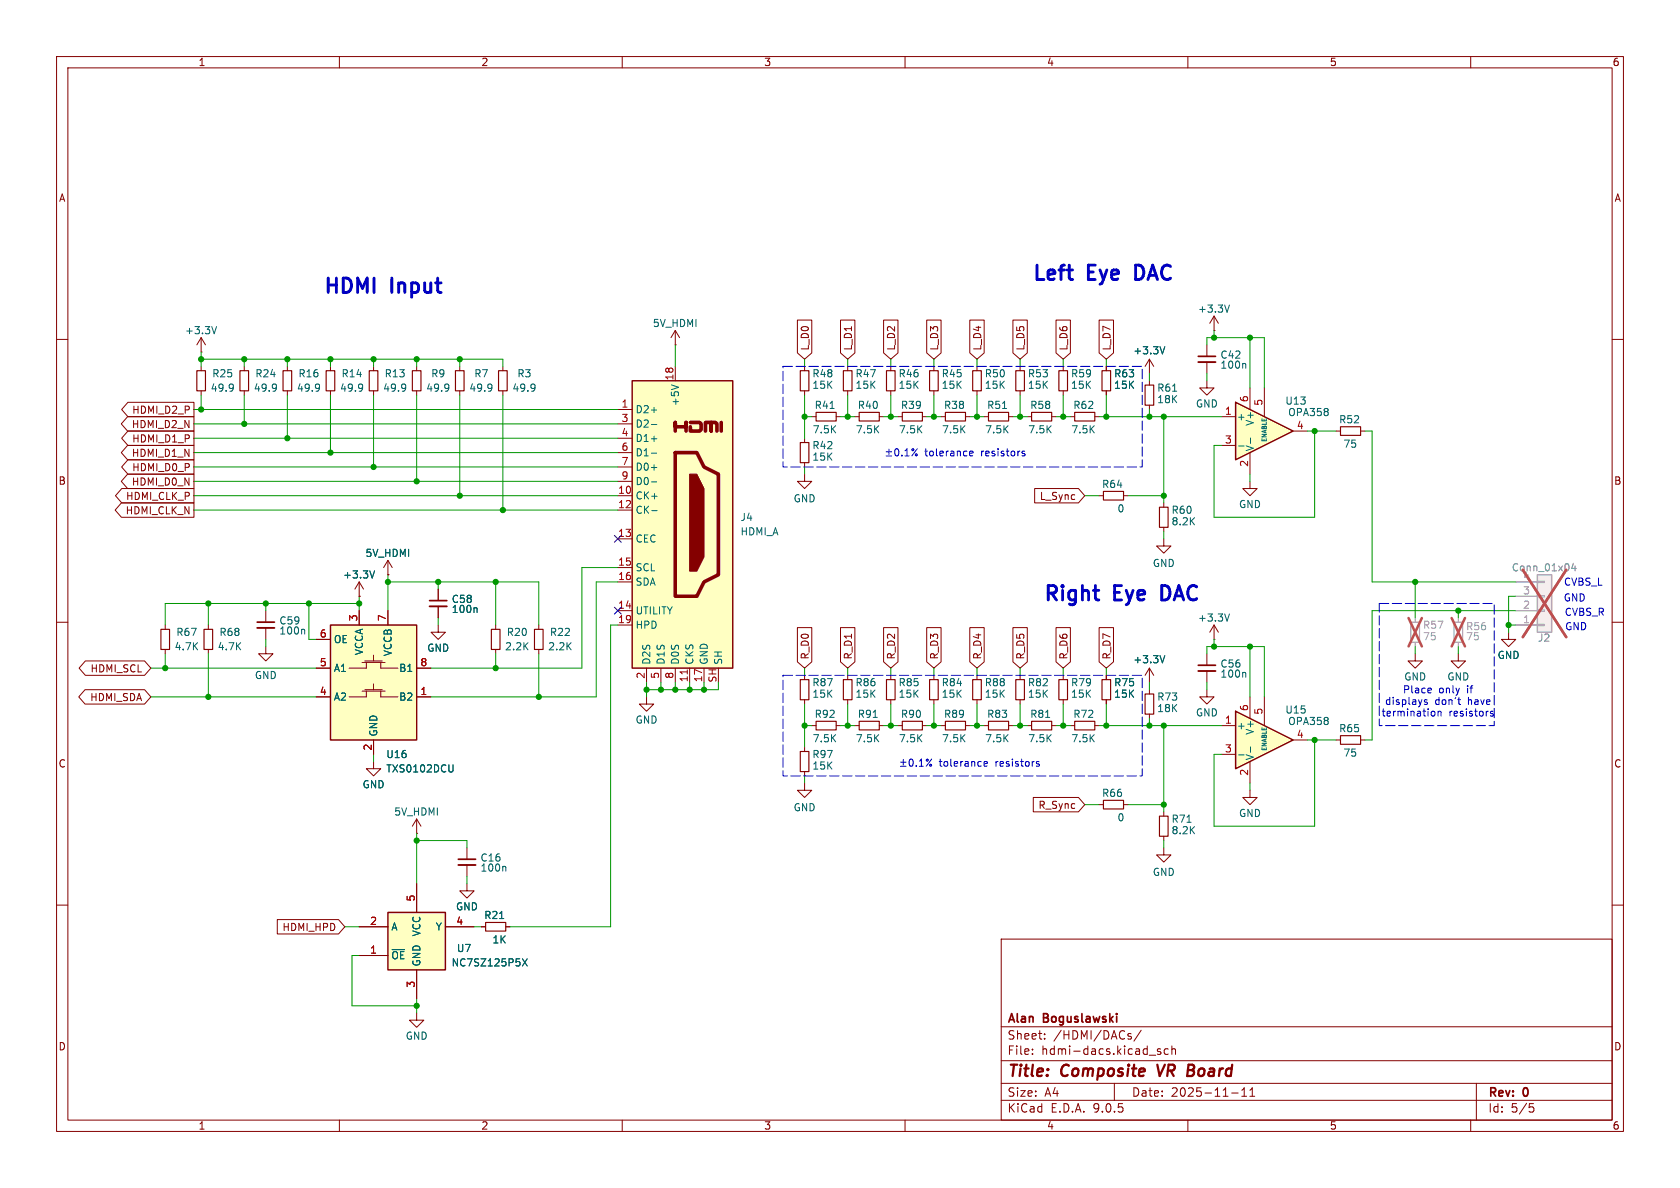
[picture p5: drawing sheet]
<svg xmlns="http://www.w3.org/2000/svg" width="297mm" height="210mm" viewBox="0 0 297 210" stroke-linecap="round" stroke-linejoin="round" font-family="sans-serif">
<g fill="none" stroke="#840000" stroke-width=".18">
<path d="M10 10h277v190h-277zM12 12h273v186h-273zM60 10v2M110 10v2M160 10v2M210 10v2M260 10v2M10 60h2M180.3 64.8v.7M180.3 69.1v.8M285 60h2M194.3 87.6h.8"/>
<path d="M198.6 87.6h.8M10 110h2M77.5 110.5v1.3h1.2l-1.2 1.2-1.3-1.2h1.3M285 110h2M166.4 128.3h.7M170.7 128.3h.7M73.7 147.3h.1M73.7 144.8l-.8 1.3M73.7 144.8l.7 1.3M73.7 144.8v2.5M10 160h2M177 166h108v32h-108z"/>
<path d="M285 160h2M60 198v2M110 198v2M160 198v2M177 194.5h108M177 191.5h108M177 187.5h108M177 181.5h108M182.5 186.3v.1M182.5 185.5v.1M184.7 183.6v.1M184.7 182.8v.1"/>
<path d="M197 191.5v3M199.5 183.1l.5 .2v.1v.2l-.5 .1M199.5 182.8h.5M201.7 182.1l-1.2 2M203.2 186.5h1.1M205.2 185.5l-.4-.1-.2 .2 .1 .2 .5 .2v.3h-.6M206.5 185.5l-.4-.1-.3 .3v.4l.2 .2h.5M207.2 185.5l.2-.1 .3 .1 .1 .9M207.2 184.9v1.5M210 198v2M217.7 193.2h1.2M219.5 193.8h.9"/>
<path d="M219.5 192.7l.5-.4v1.5M221 193.8h.8M221 192.7l.4-.4v1.5M260 198v2M261 191.5v6.5M270.4 195.1h.7M270.5 195.7h.4l.3 .3-.2 .5-.5 .1"/>
</g>
<path d="M204.6 188.2l.4 2M210 189.2h.7M210.1 188.2h.7M210.7 189.2l.2 .1M210.8 190.1l-.9 .1M210.9 189.1l-.2 .1" fill="none" stroke="#840000" stroke-width=".4"/>
<path d="M179.6 65.5h1.5v3.6h-1.5zM195.1 86.9h3.5v1.5h-3.5zM167.1 127.5h3.6v1.5h-3.6z" fill="none" stroke="#840000" stroke-width=".2"/>
<path d="M58.4 110.5h15.3v20.3h-15.3z" fill="#ffffc2"/>
<path d="M58.4 110.5h15.3v20.3h-15.3z" fill="none" stroke="#840000" stroke-width=".25"/>
<g fill="none" stroke="#840000" stroke-width=".18">
<path d="M55.9 118.1h2.5M55.9 113h2.5M63.5 108v2.5M64 117.1h4.1M64.5 116.8h3.1M64.8 117.1v1h-3.1M66 115.8v1M67.3 117.1v1h3.1M68.6 108v2.5M73.7 118.1h2.5M214.6 113h.1M214.6 110.5l-.7 1.3"/>
<path d="M214.6 110.5l.8 1.3M214.6 110.5v2.5M55.9 123.2h2.5M64 122.2h4.1M64.5 121.9h3.1M64.8 122.2v1h-3.1M66 134.6v1.3h1.3l-1.3 1.3-1.2-1.3h1.2M66 120.9v1M66 130.8v2.6M67.3 122.2v1h3.1M73.7 123.2h2.5M189.2 128.3h.8"/>
<path d="M193.5 128.3h.8"/>
</g>
<path d="M217.4 108.5l-.5 1.3M80.1 135.2v1l-.3 .3" fill="none" stroke="#006464" stroke-width=".18"/>
<path d="M190 127.5h3.5v1.5h-3.5z" fill="none" stroke="#840000" stroke-width=".2"/>
<path d="M68.6 161.3h10.1v10.2h-10.1z" fill="#ffffc2"/>
<path d="M68.6 161.3h10.1v10.2h-10.1z" fill="none" stroke="#840000" stroke-width=".25"/>
<g fill="none" stroke="#840000" stroke-width=".18">
<path d="M214.6 58.4h.1M214.6 55.9l-.7 1.3M214.6 55.9l.8 1.3M214.6 55.9v2.5M43.2 64.8v.7M43.2 69.1v.8M142.2 64.8v.7M142.2 69.1v.8M142.2 77.5v.7M149.9 64.8v.7M149.9 69.1v.8M157.5 64.8v.7"/>
<path d="M157.5 69.1v.8M165.1 64.8v.7M165.1 69.1v.8M166.4 73.7h.7M170.7 73.7h.7M188 64.8v.7M188 69.1v.8M195.6 64.8v.7M195.6 69.1v.8M203.2 63.5l-.8 1.3M203.2 63.5l.8 1.3M203.2 63.5v2.5"/>
<path d="M142.2 83.8v1.3h1.3l-1.3 1.3-1.2-1.3h1.2M142.2 81.8v.8M205.7 95.3v1.2h1.3l-1.3 1.3-1.2-1.3h1.2M205.7 88.9v.8M205.7 93.2v.8M77.5 104.1v2.1M77.5 107.2v2M87.6 110.5v.8M87.6 114.8v.8M142.2 119.4v.7M149.9 119.4v.7M157.5 119.4v.7"/>
<path d="M165.1 119.4v.7M180.3 119.4v.7M213.4 115.6v2M213.4 118.6v2.1M266.7 111.8v1.2h1.3l-1.3 1.3-1.3-1.3h1.3M142.2 138.4v1.3h1.3l-1.3 1.3-1.2-1.3h1.2M142.2 123.7v.8M142.2 132.1v.7M142.2 136.4v.8M143.5 128.3h.8M147.8 128.3h.8M149.9 123.7v.8"/>
<path d="M151.1 128.3h.8M155.4 128.3h.8M157.5 123.7v.8M158.7 128.3h.8M163.1 128.3h.7M165.1 123.7v.8M174 128.3h.8M178.3 128.3h.8M180.3 123.7v.8M181.6 128.3h.8M185.9 128.3h.8M213.4 121.9v1.3h1.2l-1.2 1.3-1.3-1.3h1.3"/>
<path d="M221 139.7v1.3h1.2l-1.2 1.2-1.3-1.2h1.3M73.7 156.2v5.1M82.5 156.2v1.3h1.3l-1.3 1.3-1.2-1.3h1.2M82.5 149.9v2M82.5 152.9v2M194.3 142.2h.8M198.6 142.2h.8M205.7 143.5v.8M205.7 147.8v.8M63.5 163.8h5.1M63.5 168.9h5.1M73.7 179.1v1.2h1.2l-1.2 1.3-1.3-1.3h1.3"/>
<path d="M73.7 171.5v5M78.7 163.8h5.1M85.1 163.8h.8M89.4 163.8h.8"/>
</g>
<g fill="none" stroke="#006464" stroke-width=".18">
<path d="M217.4 53.9l-.5 1.3M48.7 67.9l.1 .1a1.07 1.07 0 0 1-.1 1M48.9 68.4l-.2 .2M205.9 61.3l-.4 1.3M84.2 107.4l.1 .2v.7M220.1 118.9l.1 .1v.7M154.4 126.8h.7M184.8 126.8h.8M89.2 153.1l.2 .2v.7M209.8 145.4h.8M88.3 162.4h.8M92.4 169.5l.8 1.3"/>
<path d="M93.2 169.5l-.8 1.3"/>
</g>
<path d="M75.9 106.2h3.1M211.8 117.6h3.1M81 151.9h3.1" fill="none" stroke="#840000" stroke-width=".3"/>
<path d="M75.9 107.2h3.1M211.8 118.6h3.1M81 152.9h3.1" fill="none" stroke="#840000" stroke-width=".33"/>
<g fill="none" stroke="#840000" stroke-width=".2">
<path d="M42.4 65.5h1.5v3.6h-1.5zM141.5 78.2h1.5v3.6h-1.5zM141.5 65.5h1.5v3.6h-1.5zM149.1 65.5h1.5v3.6h-1.5zM156.7 65.5h1.5v3.6h-1.5zM164.3 65.5h1.6v3.6h-1.6zM167.1 72.9h3.6v1.5h-3.6zM187.2 65.5h1.5v3.6h-1.5zM194.8 65.5h1.5v3.6h-1.5zM205 89.7h1.5v3.5h-1.5zM86.9 111.3h1.5v3.5h-1.5zM141.5 132.8h1.5v3.6h-1.5z"/>
<path d="M141.5 120.1h1.5v3.6h-1.5zM144.3 127.5h3.5v1.5h-3.5zM149.1 120.1h1.5v3.6h-1.5zM151.9 127.5h3.5v1.5h-3.5zM156.7 120.1h1.5v3.6h-1.5zM159.5 127.5h3.6v1.5h-3.6zM164.3 120.1h1.6v3.6h-1.6zM174.8 127.5h3.5v1.5h-3.5zM179.6 120.1h1.5v3.6h-1.5zM182.4 127.5h3.5v1.5h-3.5zM195.1 141.5h3.5v1.5h-3.5zM205 144.3h1.5v3.5h-1.5z"/>
<path d="M85.9 163.1h3.5v1.5h-3.5z"/>
</g>
<path d="M249.4 110h1.6v3.5h-1.6zM257 110h1.6v3.5h-1.6z" fill="none" stroke="#a1a1a1" stroke-width=".2"/>
<path d="M250.2 109.2v.8M250.2 113.5v.8M257.8 109.2v.8M257.8 113.5v.8" fill="none" stroke="#a1a1a1" stroke-width=".18"/>
<path d="M249 109.3l2.4 5M251.4 109.3l-2.4 5M256.6 109.3l2.4 5M259 109.3l-2.4 5" fill="none" stroke="#e65255" stroke-width=".46"/>
<path d="M218.4 71.1l10.2 5.1-10.2 5.1z" fill="#ffffc2"/>
<path d="M218.4 71.1l10.2 5.1-10.2 5.1z" fill="none" stroke="#840000" stroke-width=".25"/>
<g fill="none" stroke="#840000" stroke-width=".18">
<path d="M50.8 64.8v.7M50.8 69.1v.8M213.4 67.3v1.3h1.2l-1.2 1.3-1.3-1.3h1.3M215.9 73.7h2.5M215.9 78.7h2.5M221 68.6v3.8M223.5 68.6v5.1M228.6 76.2h2.5M236.2 76.2h.8M240.5 76.2h.8M221 85.1v1.3h1.2l-1.2 1.2-1.3-1.2h1.3M221 80v3.8"/>
<path d="M257.8 115.6v1.2h1.3l-1.3 1.3-1.3-1.3h1.3"/>
</g>
<path d="M56.4 67.9v.1a1.07 1.07 0 0 1-.1 1M56.5 68.4l-.1 .2M219 78.8h.9M221.1 77.4v1" fill="none" stroke="#006464" stroke-width=".18"/>
<path d="M50 65.5h1.6v3.6h-1.6zM237 75.4h3.5v1.6h-3.5z" fill="none" stroke="#840000" stroke-width=".2"/>
<path d="M271.8 101.6h2.5v10.2h-2.5z" fill="#f0f0f0"/>
<path d="M271.8 101.6h2.5v10.2h-2.5z" fill="none" stroke="#a1a1a1" stroke-width=".25"/>
<path d="M268 110.5h3.8M268 108h3.8M268 105.4h3.8M268 102.9h3.8M271.8 110.4h1.2v.2h-1.2zM271.8 107.8h1.2v.3h-1.2zM271.8 105.3h1.2v.2h-1.2zM271.8 102.7h1.2v.3h-1.2z" fill="none" stroke="#a1a1a1" stroke-width=".18"/>
<path d="M278.2 99.6l-.3 .9h.7M278.5 100.1v.8" fill="none" stroke="#989898" stroke-width=".18"/>
<path d="M269.2 100.7l7.7 11.9M276.9 100.7l-7.7 11.9" fill="none" stroke="#e65255" stroke-width=".46"/>
<g fill="none" stroke="#840000" stroke-width=".18">
<path d="M172.7 64.8v.7M172.7 69.1v.8M213.4 61v2M213.4 64v2M188 119.4v.7M203.2 118.1v2.6M203.2 118.1l-.8 1.3M203.2 118.1l.8 1.3M250.2 115.6v1.2h1.3l-1.3 1.3-1.3-1.3h1.3M188 123.7v.8M203.2 121.9v.8M203.2 126.2v.8"/>
<path d="M236.2 130.8h.8M240.5 130.8h.8M205.7 149.9v1.2h1.3l-1.3 1.3-1.2-1.3h1.2"/>
</g>
<path d="M211.8 63h3.1" fill="none" stroke="#840000" stroke-width=".3"/>
<path d="M211.8 64h3.1" fill="none" stroke="#840000" stroke-width=".33"/>
<path d="M220.1 64.2l.1 .2v.7M205.9 115.9l-.4 1.3" fill="none" stroke="#006464" stroke-width=".18"/>
<path d="M172 65.5h1.5v3.6h-1.5zM187.2 120.1h1.5v3.6h-1.5zM202.4 122.7h1.6v3.5h-1.6zM237 130h3.5v1.6h-3.5z" fill="none" stroke="#840000" stroke-width=".2"/>
<path d="M218.4 125.7l10.2 5.1-10.2 5.1z" fill="#ffffc2"/>
<path d="M218.4 125.7l10.2 5.1-10.2 5.1z" fill="none" stroke="#840000" stroke-width=".25"/>
<g fill="none" stroke="#840000" stroke-width=".18">
<path d="M88.9 64.8v.7M88.9 69.1v.8M143.5 73.7h.8M147.8 73.7h.8M151.1 73.7h.8M155.4 73.7h.8M158.7 73.7h.8M163.1 73.7h.7M174 73.7h.8M178.3 73.7h.8M181.6 73.7h.8M185.9 73.7h.8"/>
<path d="M189.2 73.7h.8M193.5 73.7h.8M203.2 67.3v.8M203.2 71.6v.8M95.2 110.5v.8M95.2 114.8v.8M172.7 119.4v.7M195.6 119.4v.7M114.3 123.2v1.3h1.3l-1.3 1.2-1.3-1.2h1.3M172.7 123.7v.8M195.6 123.7v.8M215.9 128.3h2.5"/>
<path d="M215.9 133.4h2.5M221 123.2v3.8M221 134.6v3.8M223.5 123.2v5.1M228.6 130.8h2.5"/>
</g>
<path d="M94.5 67.9v.1a1.07 1.07 0 0 1-.1 1M94.6 68.4l-.1 .2M146.7 72.2h.8M177.2 72.2h.8M207.3 69.2h.7M219 133.4h.9M221.1 132v1" fill="none" stroke="#006464" stroke-width=".18"/>
<path d="M88.1 65.5h1.6v3.6h-1.6zM144.3 72.9h3.5v1.5h-3.5zM151.9 72.9h3.5v1.5h-3.5zM159.5 72.9h3.6v1.5h-3.6zM174.8 72.9h3.5v1.5h-3.5zM182.4 72.9h3.5v1.5h-3.5zM190 72.9h3.5v1.5h-3.5zM202.4 68.1h1.6v3.5h-1.6zM94.5 111.3h1.5v3.5h-1.5zM172 120.1h1.5v3.6h-1.5zM194.8 120.1h1.5v3.6h-1.5z" fill="none" stroke="#840000" stroke-width=".2"/>
<path d="M111.8 67.3h17.7v50.8h-17.7z" fill="#ffffc2"/>
<path d="M119.4 76.2v-1.5v.7h1.9v-.7v1.5M122 74.7h1.7l.3 .2v1l-.3 .3h-1.7v-.8M124.7 76.2v-1.5h1v1.5v-1.5h.8l.2 .2v1.3M127.5 74.7v1.5M119.4 80h3.8l1.3 2.6 2.5 1.2v17.8l-2.5 1.3-1.3 2.5h-3.8z" fill="none" stroke="#840000" stroke-width=".63"/>
<path d="M111.8 67.3h17.7v50.8h-17.7z" fill="none" stroke="#840000" stroke-width=".25"/>
<path d="M121.9 83.8h1.3l1.3 2.6v12l-1.3 2.6h-1.3z" fill="#840000" stroke="#840000" stroke-width=".18"/>
<g fill="none" stroke="#840000" stroke-width=".18">
<path d="M35.6 59.7v2.5M35.6 59.7l-.8 1.3M35.6 59.7l.7 1.3M119.4 58.4v2.6M119.4 58.4l-.8 1.3M119.4 58.4l.7 1.3M141 56.6h2.5v5.8l-1.3 1.1-1.2-1.1zM148.6 56.6h2.5v5.8l-1.2 1.1-1.3-1.1zM156.2 56.6h2.6v5.8l-1.3 1.1-1.3-1.1zM163.8 56.6h2.6v5.8l-1.3 1.1-1.3-1.1zM171.4 56.6h2.6v5.8l-1.3 1.1-1.3-1.1zM179.1 56.6h2.5v5.8l-1.3 1.1-1.2-1.1z"/>
<path d="M186.7 56.6h2.5v5.8l-1.2 1.1-1.3-1.1zM194.3 56.6h2.6v5.8l-1.3 1.1-1.3-1.1zM22.6 73.7h11.7v2.5h-11.7l-1.2-1.3zM22.6 78.7h11.7v2.6h-11.7l-1.2-1.3zM22.6 76.2h11.7v2.5h-11.7l-1.1-1.2zM22.6 71.1h11.7v2.6h-11.7l-1.1-1.3zM35.6 62.2h.1M35.6 64.8v.7M35.6 69.1v.8M58.4 64.8v.7M58.4 69.1v.8M66 64.8v.7"/>
<path d="M66 69.1v.8M73.7 64.8v.7M73.7 69.1v.8M81.3 64.8v.7M81.3 69.1v.8M109.2 72.4h2.6M109.2 74.9h2.6M109.2 77.5h2.6M119.4 61h.1M119.4 64.8v2.5M195.6 64.8v.7M195.6 69.1v.8"/>
<path d="M21.5 88.9h12.8v2.5h-12.8l-1.1-1.2zM21.5 86.4h12.8v2.5h-12.8l-1.1-1.3zM22.6 83.8h11.7v2.6h-11.7l-1.2-1.3zM22.6 81.3h11.7v2.5h-11.7l-1.1-1.2zM68.6 99.1l-.8 1.2M68.6 99.1l.7 1.2M68.6 99.1v2.5M109.2 80h2.6M109.2 82.6h2.6M109.2 85.1h2.6M109.2 87.6h2.6M109.2 90.2h2.6"/>
<path d="M109.2 95.3h2.6M182.9 86.4h7.8l1.1 1.2-1.1 1.3h-7.8zM15.1 116.8h10.5l1.1 1.3-1.1 1.3h-10.5l-1.1-1.3zM29.2 110.5v.8M29.2 114.8v.8M36.8 110.5v.8M36.8 114.8v.8M47 114.3v1.3h1.3l-1.3 1.2-1.3-1.2h1.3M47 108v2M47 111v2M55.9 113h2.5M55.9 118.1h2.5"/>
<path d="M63.5 105.4h.1M63.5 102.9l-.8 1.2M63.5 102.9l.8 1.2M63.5 102.9v2.5M63.5 108v2.5M68.6 101.6h.1M68.6 108v2.5M73.7 118.1h2.5M77.5 104.1v2.1M77.5 107.2v2M109.2 100.3h2.6M109.2 102.9h2.6"/>
<path d="M109.2 108h2.6M109.2 110.5h2.6M114.3 118.1v2.6M116.8 118.1v2.6M119.4 118.1v2.6M121.9 118.1v2.6M124.5 118.1v2.6M141 110.9h2.5v6.1l-1.3 1.1-1.2-1.1zM148.6 110.9h2.5v6.1l-1.2 1.1-1.3-1.1zM156.2 110.9h2.6v6.1l-1.3 1.1-1.3-1.1zM163.8 110.9h2.6v6.1l-1.3 1.1-1.3-1.1zM171.4 110.9h2.6v6.1l-1.3 1.1-1.3-1.1z"/>
<path d="M179.1 110.9h2.5v6.1l-1.3 1.1-1.2-1.1zM186.7 110.9h2.5v6.1l-1.2 1.1-1.3-1.1zM194.3 110.9h2.6v6.1l-1.3 1.1-1.3-1.1zM195.6 119.4v.7M15 121.9h10.6l1.1 1.3-1.1 1.3h-10.6l-1.1-1.3zM55.9 123.2h2.5M66 130.8v2.6M73.7 123.2h2.5M195.6 123.7v.8M73.7 156.2v5.1M182.7 141h8l1.1 1.2-1.1 1.3h-8zM49 162.6h10.8l1.2 1.2-1.2 1.3h-10.8z"/>
<path d="M63.5 163.8h5.1M63.5 168.9h5.1M73.7 171.5v5M78.7 163.8h5.1M85.1 163.8h.8M89.4 163.8h.8"/>
</g>
<g fill="none" stroke="#006464" stroke-width=".18">
<path d="M38.3 57.7l-.4 1.3M41.1 67.9l.1 .1a1.07 1.07 0 0 1-.1 1M41.2 68.4l-.1 .2M64 67.9v.1a1.07 1.07 0 0 1-.1 1M64.1 68.4l-.1 .2M71.6 67.9l.1 .1a1.07 1.07 0 0 1-.2 1M71.7 68.4l-.1 .2M79.2 67.9l.1 .1a1.07 1.07 0 0 1-.1 1M79.3 68.4l-.1 .2M86.8 67.9l.1 .1a1.07 1.07 0 0 1-.1 1M87 68.4l-.2 .2M115.1 72.5h1"/>
<path d="M115.1 75h1M115.1 77.6h1M118.7 68l1.3 .5M205.9 61.3l-.4 1.3M115.1 80.1h1M115.1 82.6h1M115.1 85.2h1M115.2 90.3h1M53.7 111.2l.2 .2v.7M66.2 100.9l-.4 1.3M84.2 107.4l.1 .2v.7M205.9 115.9l-.4 1.3"/>
<path d="M80.1 135.2v1l-.3 .3M88.3 162.4h.8M92.4 169.5l.8 1.3M93.2 169.5l-.8 1.3"/>
</g>
<path d="M121.5 118.4v.7" fill="none" stroke="#a90000" stroke-width=".18"/>
<path d="M34.8 65.5h1.5v3.6h-1.5zM57.7 65.5h1.5v3.6h-1.5zM65.3 65.5h1.5v3.6h-1.5zM72.9 65.5h1.5v3.6h-1.5zM80.5 65.5h1.5v3.6h-1.5zM28.4 111.3h1.6v3.5h-1.6zM36.1 111.3h1.5v3.5h-1.5z" fill="none" stroke="#840000" stroke-width=".2"/>
<path d="M45.5 110h3" fill="none" stroke="#840000" stroke-width=".3"/>
<path d="M45.5 111h3" fill="none" stroke="#840000" stroke-width=".33"/>
<g fill="none" stroke="#009600" stroke-width=".18">
<path d="M214.6 58.4v1.3M221 59.7v8.9M34.3 77.5h74.9M34.3 72.4h74.9M34.3 74.9h74.9M35.6 63.5h53.3v1.3M35.6 62.2v2.6M35.6 69.9v2.5M43.2 63.5v1.3M43.2 69.9v5M50.8 63.5v1.3M50.8 69.9v7.6"/>
<path d="M58.4 63.5v1.3M58.4 69.9v10.1M66 63.5v1.3M66 69.9v12.7M73.7 63.5v1.3M73.7 69.9v15.2M81.3 63.5v1.3M81.3 69.9v17.7M88.9 69.9v20.3M119.4 61v3.8M142.2 73.7h1.3M142.2 63.5v1.3"/>
<path d="M142.2 69.9v7.6M148.6 73.7h2.5M149.9 63.5v1.3M149.9 69.9v3.8M156.2 73.7h2.5M157.5 63.5v1.3M157.5 69.9v3.8M163.8 73.7h2.6M165.1 63.5v1.3M165.1 69.9v3.8M171.4 73.7h2.6M172.7 63.5v1.3"/>
<path d="M172.7 69.9v3.8M179.1 73.7h2.5M180.3 63.5v1.3M180.3 69.9v3.8M186.7 73.7h2.5M188 63.5v1.3M188 69.9v3.8M194.3 73.7h21.6M195.6 63.5v1.3M195.6 69.9v3.8M203.2 66v1.3M203.2 72.4v1.3"/>
<path d="M205.7 73.7v15.2M213.4 61v-1.3h10.1v8.9M213.4 66v1.3M231.1 76.2h5.1M232.4 76.2v15.2h-17.8v-12.7h1.3M241.3 76.2h1.3v26.7h25.4M34.3 87.6h74.9M34.3 90.2h74.9M34.3 85.1h74.9M34.3 82.6h74.9M34.3 80h74.9M142.2 82.6v1.2"/>
<path d="M191.8 87.6h2.5M199.4 87.6h6.3M205.7 94v1.3M221 83.8v1.3M26.7 118.1h29.2M29.2 115.6v2.5M36.8 106.7v3.8M36.8 115.6v7.6M47 106.7v1.3M47 113v1.3M54.6 106.7v6.3h1.3M63.5 105.4v2.6"/>
<path d="M63.5 106.7h-34.3v3.8M68.6 101.6v6.4M68.6 102.9h26.6v7.6M77.5 102.9v1.2M77.5 109.2v1.3M87.6 102.9v7.6M87.6 115.6v2.5M95.2 115.6v7.6M109.2 110.5h-1.3v53.3h-17.7M109.2 102.9h-3.8v20.3h-29.2M109.2 100.3h-6.3v17.8h-26.7M142.2 118.1v1.3"/>
<path d="M149.9 118.1v1.3M157.5 118.1v1.3M165.1 118.1v1.3M172.7 118.1v1.3M180.3 118.1v1.3M188 118.1v1.3M195.6 118.1v1.3M213.4 115.6v-1.3h10.1v8.9M214.6 113v1.3M221 114.3v8.9M250.2 102.9v6.3M250.2 114.3v1.3"/>
<path d="M257.8 108v1.2M257.8 114.3v1.3M266.7 110.5h1.3M268 108h-25.4v22.8h-1.3M268 105.4h-1.3v6.4M26.7 123.2h29.2M66 133.4v1.2M114.3 120.7v2.5M116.8 120.7v1.2M119.4 120.7v1.2M121.9 120.7v1.2M124.5 120.7v1.2"/>
<path d="M127 120.7v1.2h-12.7M142.2 128.3h1.3M142.2 124.5v7.6M142.2 137.2v1.2M148.6 128.3h2.5M149.9 124.5v3.8M156.2 128.3h2.5M157.5 124.5v3.8M163.8 128.3h2.6M165.1 124.5v3.8M171.4 128.3h2.6M172.7 124.5v3.8"/>
<path d="M179.1 128.3h2.5M180.3 124.5v3.8M186.7 128.3h2.5M188 124.5v3.8M194.3 128.3h21.6M195.6 124.5v3.8M203.2 120.7v1.2M203.2 127v1.3M205.7 128.3v15.2M213.4 120.7v1.2M221 138.4v1.3M231.1 130.8h5.1"/>
<path d="M232.4 130.8v15.3h-17.8v-12.7h1.3M73.7 147.3v8.9M73.7 148.6h8.8v1.3M82.5 154.9v1.3M191.8 142.2h2.5M199.4 142.2h6.3M205.7 148.6v1.3M61 163.8h2.5M63.5 168.9h-1.3v8.9h11.5M73.7 176.5v2.6M83.8 163.8h1.3"/>
</g>
<path d="M108.6 94.6l1.2 1.3M109.8 94.6l-1.2 1.3M108.6 107.3l1.2 1.3M109.8 107.3l-1.2 1.3" fill="none" stroke="#000084" stroke-width=".18"/>
<g fill="none" stroke="#0000c2" stroke-width=".18">
<path d="M156.7 79.9h.9M157.1 79.4v1M158.3 79.4l.2-.1a.68 .68 0 0 1 .4 .7 .68 .68 0 0 1-.4 .6l-.2-.1-.1-.4zM160 79.7l.4-.4v1.3M162.2 79.3l-1 1.3M180.7 79.8h.5M156.7 80.6h.9M159.4 80.5v.1M160 80.6h.7M171.4 80.2l.6-.2v-.2l-.4-.1-.2 .2 .1 .6h.5M180.7 80.1l.5 .1v.2l-.2 .2-.3-.1M159.2 134.7h1"/>
<path d="M159.2 135.5h1M159.7 134.2v1M160.8 134.3l.2-.1a.68 .68 0 0 1 .5 .6 .68 .68 0 0 1-.5 .7l-.2-.2-.1-.3zM162 135.3v.2M162.5 135.5h.8M162.5 134.6l.4-.4v1.3M164.7 134.2l-1 1.3M174 135l.6-.1-.1-.2-.4-.1-.1 .2v.6h.5M183.3 135l.4 .1 .1 .2-.2 .2-.4-.1M183.3 134.7h.4M252.3 123.7h-.3l-.2 .2 .1 .2 .4 .1v.3h-.5M252.9 121.6l.1 .3-.6 .2"/>
<path d="M253 122.4l-.1 .1M253.3 125.7l.3 .1 .1 .2-.1 .5-.3 .1M254.2 125.9l.2-.2 .3 .1 .1 .8M254.2 125.7v.9M257.7 123.7h.5M258 124.5h.2M264 125.8l-.3-.1-.2 .2v.2l.5 .1v.3h-.5"/>
<circle cx="161.4" cy="79.5" r=".18"/>
<circle cx="162" cy="80.4" r=".18"/>
<circle cx="163.9" cy="134.4" r=".18"/>
<circle cx="164.5" cy="135.3" r=".18"/>
</g>
<path d="M138.4 64.8h63.5v17.8h-63.5zM138.4 119.4h63.5v17.8h-63.5zM243.8 106.7h20.4v21.6h-20.4z" fill="none" stroke="#0000c2" stroke-width=".18" stroke-dasharray="1.7 .6"/>
<path d="M278.2 99.6l-.3 .9h.7M278.5 100.1v.8" fill="none" stroke="#989898" stroke-width=".18"/>
<path d="M268 110.5h3.8M268 108h3.8M268 105.4h3.8M268 102.9h3.8" fill="none" stroke="#a1a1a1" stroke-width=".18"/>
<path d="M269.2 100.7l7.7 11.9M276.9 100.7l-7.7 11.9" fill="none" stroke="#e65255" stroke-width=".46"/>
<g fill="#009600" stroke="#009600" stroke-width=".18">
<circle cx="165.1" cy="128.3" r=".46"/>
<circle cx="142.2" cy="128.3" r=".46"/>
<circle cx="149.9" cy="128.3" r=".46"/>
<circle cx="157.5" cy="128.3" r=".46"/>
<circle cx="221" cy="114.3" r=".46"/>
<circle cx="250.2" cy="102.9" r=".46"/>
<circle cx="266.7" cy="110.5" r=".46"/>
<circle cx="232.4" cy="76.2" r=".46"/>
<circle cx="257.8" cy="108" r=".46"/>
<circle cx="172.7" cy="73.7" r=".46"/>
<circle cx="180.3" cy="73.7" r=".46"/>
<circle cx="157.5" cy="73.7" r=".46"/>
<circle cx="221" cy="59.7" r=".46"/>
<circle cx="203.2" cy="73.7" r=".46"/>
<circle cx="188" cy="73.7" r=".46"/>
<circle cx="205.7" cy="73.7" r=".46"/>
<circle cx="205.7" cy="87.6" r=".46"/>
<circle cx="214.6" cy="59.7" r=".46"/>
<circle cx="205.7" cy="128.3" r=".46"/>
<circle cx="214.6" cy="114.3" r=".46"/>
<circle cx="232.4" cy="130.8" r=".46"/>
<circle cx="188" cy="128.3" r=".46"/>
<circle cx="195.6" cy="128.3" r=".46"/>
<circle cx="180.3" cy="128.3" r=".46"/>
<circle cx="172.7" cy="128.3" r=".46"/>
<circle cx="203.2" cy="128.3" r=".46"/>
<circle cx="205.7" cy="142.2" r=".46"/>
<circle cx="149.9" cy="73.7" r=".46"/>
<circle cx="165.1" cy="73.7" r=".46"/>
<circle cx="142.2" cy="73.7" r=".46"/>
<circle cx="195.6" cy="73.7" r=".46"/>
<circle cx="119.4" cy="121.9" r=".46"/>
<circle cx="121.9" cy="121.9" r=".46"/>
<circle cx="87.6" cy="102.9" r=".46"/>
<circle cx="88.9" cy="90.2" r=".46"/>
<circle cx="114.3" cy="121.9" r=".46"/>
<circle cx="116.8" cy="121.9" r=".46"/>
<circle cx="95.2" cy="123.2" r=".46"/>
<circle cx="87.6" cy="118.1" r=".46"/>
<circle cx="124.5" cy="121.9" r=".46"/>
<circle cx="63.5" cy="106.7" r=".46"/>
<circle cx="68.6" cy="102.9" r=".46"/>
<circle cx="77.5" cy="102.9" r=".46"/>
<circle cx="36.8" cy="123.2" r=".46"/>
<circle cx="29.2" cy="118.1" r=".46"/>
<circle cx="36.8" cy="106.7" r=".46"/>
<circle cx="58.4" cy="63.5" r=".46"/>
<circle cx="66" cy="63.5" r=".46"/>
<circle cx="47" cy="106.7" r=".46"/>
<circle cx="54.6" cy="106.7" r=".46"/>
<circle cx="73.7" cy="85.1" r=".46"/>
<circle cx="66" cy="82.6" r=".46"/>
<circle cx="58.4" cy="80" r=".46"/>
<circle cx="81.3" cy="63.5" r=".46"/>
<circle cx="73.7" cy="63.5" r=".46"/>
<circle cx="81.3" cy="87.6" r=".46"/>
<circle cx="73.7" cy="148.6" r=".46"/>
<circle cx="73.7" cy="177.8" r=".46"/>
<circle cx="50.8" cy="63.5" r=".46"/>
<circle cx="43.2" cy="63.5" r=".46"/>
<circle cx="35.6" cy="72.4" r=".46"/>
<circle cx="50.8" cy="77.5" r=".46"/>
<circle cx="43.2" cy="74.9" r=".46"/>
<circle cx="35.6" cy="63.5" r=".46"/>
</g>
<g font-size="3.5" fill="#0000c2">
<text x="56.9" y="52.6">HDMI</text>
<text x="69.2" y="52.6">Input</text>
<text x="182.2" y="50.3">Left</text>
<text x="192.3" y="50.3">Eye</text>
<text x="201.7" y="50.3">DAC</text>
<text x="184.2" y="106.9">Right</text>
<text x="196.9" y="106.9">Eye</text>
<text x="206.3" y="106.9">DAC</text>
</g>
<g font-size="2.8" fill="#840000">
<text x="178" y="190.9">Title:</text>
<text x="187.7" y="190.9">Composite</text>
<text x="205.5" y="190.9">VR</text>
<text x="211.5" y="190.9">Board</text>
</g>
<g font-size="2.1" fill="#840000">
<text x="178" y="184">Sheet:</text>
<text x="178" y="181.2">Alan</text>
<text x="184.5" y="181.2">Boguslawski</text>
<text x="186.2" y="184">/HDMI/DACs/</text>
<text x="178" y="186.7">File:</text>
<text x="184.1" y="186.7">hdmi-dacs.kicad_sch</text>
<text x="178" y="196.9">KiCad</text>
<text x="178" y="194.1">Size:</text>
<text x="184.7" y="194.1">A4</text>
<text x="185.7" y="196.9">E.D.A.</text>
<text x="193.3" y="196.9">9.0.5</text>
<text x="200" y="194.1">Date:</text>
<text x="207" y="194.1">2025-11-11</text>
<text x="263" y="194.3">Rev:</text>
<text x="263" y="196.9">Id:</text>
<text x="267.1" y="196.9">5/5</text>
<text x="269.4" y="194.3">0</text>
</g>
<g font-size="1.8" fill="#840000">
<text x="35" y="11.9">1</text>
<text x="85" y="11.9">2</text>
<text x="135" y="11.9">3</text>
<text x="185" y="11.9">4</text>
<text x="235" y="11.9">5</text>
<text x="285" y="11.9">6</text>
<text x="10.3" y="35.9">A</text>
<text x="285.3" y="35.9">A</text>
<text x="143.2" y="62.1" transform="rotate(-90 143.2 62.1)">L_D0</text>
<text x="150.8" y="62.1" transform="rotate(-90 150.8 62.1)">L_D1</text>
<text x="158.4" y="62.1" transform="rotate(-90 158.4 62.1)">L_D2</text>
<text x="166.1" y="62.1" transform="rotate(-90 166.1 62.1)">L_D3</text>
<text x="173.7" y="62.1" transform="rotate(-90 173.7 62.1)">L_D4</text>
<text x="181.3" y="62.1" transform="rotate(-90 181.3 62.1)">L_D5</text>
<text x="188.9" y="62.1" transform="rotate(-90 188.9 62.1)">L_D6</text>
<text x="196.5" y="62.1" transform="rotate(-90 196.5 62.1)">L_D7</text>
<text x="23.2" y="75.9">HDMI_D2_N</text>
<text x="23.3" y="73.3">HDMI_D2_P</text>
<text x="23.2" y="81">HDMI_D1_N</text>
<text x="23.3" y="78.4">HDMI_D1_P</text>
<text x="23.3" y="83.5">HDMI_D0_P</text>
<text x="10.3" y="85.9">B</text>
<text x="22.2" y="88.6">HDMI_CLK_P</text>
<text x="23.2" y="86">HDMI_D0_N</text>
<text x="183.7" y="88.6">L_Sync</text>
<text x="285.3" y="85.9">B</text>
<text x="22.1" y="91.1">HDMI_CLK_N</text>
<text x="15.9" y="119.1">HDMI_SCL</text>
<text x="143.2" y="116.7" transform="rotate(-90 143.2 116.7)">R_D0</text>
<text x="150.8" y="116.7" transform="rotate(-90 150.8 116.7)">R_D1</text>
<text x="158.4" y="116.7" transform="rotate(-90 158.4 116.7)">R_D2</text>
<text x="166.1" y="116.7" transform="rotate(-90 166.1 116.7)">R_D3</text>
<text x="173.7" y="116.7" transform="rotate(-90 173.7 116.7)">R_D4</text>
<text x="181.3" y="116.7" transform="rotate(-90 181.3 116.7)">R_D5</text>
<text x="188.9" y="116.7" transform="rotate(-90 188.9 116.7)">R_D6</text>
<text x="196.5" y="116.7" transform="rotate(-90 196.5 116.7)">R_D7</text>
<text x="15.8" y="124.1">HDMI_SDA</text>
<text x="10.3" y="135.9">C</text>
<text x="285.3" y="135.9">C</text>
<text x="183.5" y="143.2">R_Sync</text>
<text x="49.8" y="164.8">HDMI_HPD</text>
<text x="10.3" y="185.9">D</text>
<text x="285.3" y="185.9">D</text>
<text x="35" y="199.9">1</text>
<text x="85" y="199.9">2</text>
<text x="135" y="199.9">3</text>
<text x="185" y="199.9">4</text>
<text x="235" y="199.9">5</text>
<text x="285" y="199.9">6</text>
</g>
<g font-size="1.8" fill="#006464">
<text x="32.6" y="59.3">+3.3V</text>
<text x="115.3" y="58">5V_HDMI</text>
<text x="211.7" y="55.5">+3.3V</text>
<text x="200.3" y="62.8">+3.3V</text>
<text x="215.7" y="65.4">100n</text>
<text x="215.7" y="63.6">C42</text>
<text x="37.2" y="69.4">49.9</text>
<text x="37.4" y="66.9">R25</text>
<text x="44.8" y="69.4">49.9</text>
<text x="45" y="66.9">R24</text>
<text x="52.4" y="69.4">49.9</text>
<text x="52.7" y="66.9">R16</text>
<text x="60" y="69.4">49.9</text>
<text x="60.3" y="66.9">R14</text>
<text x="67.6" y="69.4">49.9</text>
<text x="67.9" y="66.9">R13</text>
<text x="75.3" y="69.4">49.9</text>
<text x="76.1" y="66.9">R9</text>
<text x="82.9" y="69.4">49.9</text>
<text x="83.7" y="66.9">R7</text>
<text x="90.5" y="69.4">49.9</text>
<text x="91.4" y="66.9">R3</text>
<text x="120.2" y="71.9" transform="rotate(-90 120.2 71.9)">+5V</text>
<text x="143.5" y="66.9">R48</text>
<text x="143.5" y="68.9">15K</text>
<text x="151.1" y="66.9">R47</text>
<text x="151.1" y="68.9">15K</text>
<text x="158.8" y="66.9">R46</text>
<text x="158.8" y="68.9">15K</text>
<text x="166.4" y="66.9">R45</text>
<text x="166.4" y="68.9">15K</text>
<text x="174" y="66.9">R50</text>
<text x="174" y="68.9">15K</text>
<text x="181.6" y="66.9">R53</text>
<text x="181.6" y="68.9">15K</text>
<text x="189.2" y="66.9">R59</text>
<text x="189.2" y="68.9">15K</text>
<text x="196.9" y="66.9">R63</text>
<text x="196.9" y="68.9">15K</text>
<text x="204.5" y="69.4">R61</text>
<text x="204.5" y="71.5">18K</text>
<text x="227.1" y="71.7">U13</text>
<text x="112.3" y="73.3">D2+</text>
<text x="112.3" y="75.8">D2-</text>
<text x="143.6" y="76.8">7.5K</text>
<text x="143.9" y="72.5">R41</text>
<text x="151.2" y="76.8">7.5K</text>
<text x="151.5" y="72.5">R40</text>
<text x="158.8" y="76.8">7.5K</text>
<text x="159.2" y="72.5">R39</text>
<text x="166.4" y="76.8">7.5K</text>
<text x="166.8" y="72.5">R38</text>
<text x="174.1" y="76.8">7.5K</text>
<text x="174.4" y="72.5">R51</text>
<text x="181.7" y="76.8">7.5K</text>
<text x="182" y="72.5">R58</text>
<text x="189.3" y="76.8">7.5K</text>
<text x="189.6" y="72.5">R62</text>
<text x="211.3" y="72.2">GND</text>
<text x="218.6" y="74.5">+</text>
<text x="221.8" y="75.4" transform="rotate(-90 221.8 75.4)">V+</text>
<text x="227.6" y="73.8">OPA358</text>
<text x="236.6" y="75">R52</text>
<text x="112.3" y="78.3">D1+</text>
<text x="112.3" y="80.9">D1-</text>
<text x="112.3" y="83.4">D0+</text>
<text x="143.5" y="79.6">R42</text>
<text x="143.5" y="81.6">15K</text>
<text x="221.8" y="79.9" transform="rotate(-90 221.8 79.9)">V-</text>
<text x="237.4" y="79.3">75</text>
<text x="112.3" y="86">D0-</text>
<text x="112.3" y="88.5">CK+</text>
<text x="140.2" y="89">GND</text>
<text x="194.7" y="86.5">R64</text>
<text x="112.3" y="91">CK-</text>
<text x="130.8" y="92.3">J4</text>
<text x="130.8" y="94.8">HDMI_A</text>
<text x="197.5" y="90.8">0</text>
<text x="207" y="91">R60</text>
<text x="207" y="93.1">8.2K</text>
<text x="218.9" y="90">GND</text>
<text x="64.5" y="98.7">5V_HDMI</text>
<text x="112.3" y="96.1">CEC</text>
<text x="112.3" y="101.2">SCL</text>
<text x="203.7" y="100.4">GND</text>
<text x="60.6" y="102.5">+3.3V</text>
<text x="79.8" y="106.8">C58</text>
<text x="112.3" y="103.7">SDA</text>
<text x="31.1" y="112.6">R67</text>
<text x="38.7" y="112.6">R68</text>
<text x="49.3" y="112.4">100n</text>
<text x="49.3" y="110.6">C59</text>
<text x="58.9" y="113.9">OE</text>
<text x="79.8" y="108.6">100n</text>
<text x="89.5" y="112.6">R20</text>
<text x="97.1" y="112.6">R22</text>
<text x="112.3" y="108.8">UTILITY</text>
<text x="112.3" y="111.4">HPD</text>
<text x="211.7" y="110.1">+3.3V</text>
<text x="30.8" y="115.2">4.7K</text>
<text x="38.4" y="115.2">4.7K</text>
<text x="58.9" y="119">A1</text>
<text x="64.4" y="115.9" transform="rotate(-90 64.4 115.9)">VCCA</text>
<text x="69.4" y="116.1" transform="rotate(-90 69.4 116.1)">VCCB</text>
<text x="70.5" y="119">B1</text>
<text x="75.4" y="115.4">GND</text>
<text x="89.2" y="115.2">2.2K</text>
<text x="96.8" y="115.2">2.2K</text>
<text x="115.2" y="117.6" transform="rotate(-90 115.2 117.6)">D2S</text>
<text x="117.7" y="117.6" transform="rotate(-90 117.7 117.6)">D1S</text>
<text x="120.2" y="117.6" transform="rotate(-90 120.2 117.6)">D0S</text>
<text x="122.8" y="117.6" transform="rotate(-90 122.8 117.6)">CKS</text>
<text x="125.3" y="117.6" transform="rotate(-90 125.3 117.6)">GND</text>
<text x="127.9" y="117.6" transform="rotate(-90 127.9 117.6)">SH</text>
<text x="200.3" y="117.4">+3.3V</text>
<text x="215.7" y="120">100n</text>
<text x="215.7" y="118.2">C56</text>
<text x="264.7" y="116.7">GND</text>
<text x="45" y="120.2">GND</text>
<text x="58.9" y="124.1">A2</text>
<text x="70.5" y="124.1">B2</text>
<text x="143.5" y="121.5">R87</text>
<text x="143.5" y="123.5">15K</text>
<text x="151.1" y="121.5">R86</text>
<text x="151.1" y="123.5">15K</text>
<text x="158.8" y="121.5">R85</text>
<text x="158.8" y="123.5">15K</text>
<text x="166.4" y="121.5">R84</text>
<text x="166.4" y="123.5">15K</text>
<text x="174" y="121.5">R88</text>
<text x="174" y="123.5">15K</text>
<text x="181.6" y="121.5">R82</text>
<text x="181.6" y="123.5">15K</text>
<text x="189.2" y="121.5">R79</text>
<text x="189.2" y="123.5">15K</text>
<text x="196.9" y="121.5">R75</text>
<text x="196.9" y="123.5">15K</text>
<text x="204.5" y="124.1">R73</text>
<text x="248.2" y="120.5">GND</text>
<text x="255.8" y="120.5">GND</text>
<text x="66.9" y="130.3" transform="rotate(-90 66.9 130.3)">GND</text>
<text x="112.3" y="128.1">GND</text>
<text x="143.6" y="131.4">7.5K</text>
<text x="143.9" y="127.1">R92</text>
<text x="151.2" y="131.4">7.5K</text>
<text x="151.5" y="127.1">R91</text>
<text x="158.8" y="131.4">7.5K</text>
<text x="159.2" y="127.1">R90</text>
<text x="166.4" y="131.4">7.5K</text>
<text x="166.8" y="127.1">R89</text>
<text x="174.1" y="131.4">7.5K</text>
<text x="174.4" y="127.1">R83</text>
<text x="181.7" y="131.4">7.5K</text>
<text x="182" y="127.1">R81</text>
<text x="189.3" y="131.4">7.5K</text>
<text x="189.6" y="127.1">R72</text>
<text x="204.5" y="126.1">18K</text>
<text x="211.3" y="126.8">GND</text>
<text x="218.6" y="129.1">+</text>
<text x="221.8" y="130" transform="rotate(-90 221.8 130)">V+</text>
<text x="227.1" y="126.3">U15</text>
<text x="227.6" y="128.4">OPA358</text>
<text x="236.6" y="129.6">R65</text>
<text x="68.2" y="134.2">U16</text>
<text x="68.2" y="136.8">TXS0102DCU</text>
<text x="143.5" y="134.2">R97</text>
<text x="143.5" y="136.2">15K</text>
<text x="221.8" y="134.5" transform="rotate(-90 221.8 134.5)">V-</text>
<text x="237.4" y="134">75</text>
<text x="64" y="139.5">GND</text>
<text x="140.2" y="143.6">GND</text>
<text x="194.7" y="141.1">R66</text>
<text x="69.6" y="144.4">5V_HDMI</text>
<text x="197.5" y="145.4">0</text>
<text x="207" y="145.6">R71</text>
<text x="207" y="147.7">8.2K</text>
<text x="218.9" y="144.6">GND</text>
<text x="84.8" y="154.3">100n</text>
<text x="84.8" y="152.5">C16</text>
<text x="203.7" y="155">GND</text>
<text x="80.5" y="161.1">GND</text>
<text x="69.1" y="164.7">A</text>
<text x="74.5" y="165.6" transform="rotate(-90 74.5 165.6)">VCC</text>
<text x="76.9" y="164.7">Y</text>
<text x="85.5" y="162.7">R21</text>
<text x="87" y="167">1K</text>
<text x="69.1" y="169.8">~{OE}</text>
<text x="74.5" y="170.9" transform="rotate(-90 74.5 170.9)">GND</text>
<text x="79.7" y="171">NC7SZ125P5X</text>
<text x="80.7" y="168.5">U7</text>
<text x="71.6" y="184">GND</text>
</g>
<g font-size="1.8" fill="#a90000">
<text x="119.1" y="67.4" transform="rotate(-90 119.1 67.4)">18</text>
<text x="220.7" y="71.2" transform="rotate(-90 220.7 71.2)">6</text>
<text x="223.3" y="71.8" transform="rotate(-90 223.3 71.8)">5</text>
<text x="109.8" y="72.1">1</text>
<text x="109.8" y="74.7">3</text>
<text x="109.8" y="77.2">4</text>
<text x="216.5" y="73.4">1</text>
<text x="229.2" y="75.9">4</text>
<text x="109.8" y="79.8">6</text>
<text x="109.8" y="82.3">7</text>
<text x="216.5" y="78.5">3</text>
<text x="220.7" y="82.6" transform="rotate(-90 220.7 82.6)">2</text>
<text x="109.2" y="87.4">10</text>
<text x="109.2" y="89.9">12</text>
<text x="109.8" y="84.8">9</text>
<text x="109.2" y="95">13</text>
<text x="109.2" y="100.1">15</text>
<text x="109.2" y="102.6">16</text>
<text x="109.2" y="107.7">14</text>
<text x="56.4" y="112.8">6</text>
<text x="63.2" y="109.9" transform="rotate(-90 63.2 109.9)">3</text>
<text x="68.3" y="109.9" transform="rotate(-90 68.3 109.9)">7</text>
<text x="109.2" y="110.2">19</text>
<text x="56.4" y="117.9">5</text>
<text x="74.2" y="117.9">8</text>
<text x="56.4" y="122.9">4</text>
<text x="74.2" y="122.9">1</text>
<text x="114" y="120.1" transform="rotate(-90 114 120.1)">2</text>
<text x="116.6" y="120.1" transform="rotate(-90 116.6 120.1)">5</text>
<text x="119.1" y="120.1" transform="rotate(-90 119.1 120.1)">8</text>
<text x="121.7" y="120.7" transform="rotate(-90 121.7 120.7)">11</text>
<text x="124.2" y="120.7" transform="rotate(-90 124.2 120.7)">17</text>
<text x="126.7" y="120.8" transform="rotate(-90 126.7 120.8)">SH</text>
<text x="220.7" y="125.8" transform="rotate(-90 220.7 125.8)">6</text>
<text x="216.5" y="128">1</text>
<text x="223.3" y="126.4" transform="rotate(-90 223.3 126.4)">5</text>
<text x="229.2" y="130.6">4</text>
<text x="65.8" y="132.8" transform="rotate(-90 65.8 132.8)">2</text>
<text x="216.5" y="133.1">3</text>
<text x="220.7" y="137.2" transform="rotate(-90 220.7 137.2)">2</text>
<text x="73.4" y="159.5" transform="rotate(-90 73.4 159.5)">5</text>
<text x="65.3" y="163.6">2</text>
<text x="80.6" y="163.6">4</text>
<text x="65.3" y="168.7">1</text>
<text x="73.4" y="174.7" transform="rotate(-90 73.4 174.7)">3</text>
</g>
<g font-size="1.8" fill="#0000c2">
<text x="163.5" y="80.9">tolerance</text>
<text x="173.5" y="80.9">resistors</text>
<text x="276.3" y="106.5">GND</text>
<text x="276.4" y="103.7">CVBS_L</text>
<text x="276.5" y="109.1">CVBS_R</text>
<text x="276.6" y="111.6">GND</text>
<text x="244.7" y="124.8">displays</text>
<text x="247.9" y="122.8">Place</text>
<text x="253.7" y="124.8">don't</text>
<text x="254.4" y="122.8">only</text>
<text x="259.5" y="122.8">if</text>
<text x="259.6" y="124.8">have</text>
<text x="244.1" y="126.9">termination</text>
<text x="256.1" y="126.9">resistors</text>
<text x="166" y="135.7">tolerance</text>
<text x="176.1" y="135.7">resistors</text>
</g>
<g font-size="1.8" fill="#989898">
<text x="267.2" y="101.2">Conn_01x04</text>
<text x="251.5" y="111.4">R57</text>
<text x="251.5" y="113.4">75</text>
<text x="259.1" y="111.6">R56</text>
<text x="259.1" y="113.4">75</text>
<text x="271.8" y="113.6">J2</text>
</g>
<g font-size="1.8" fill="#aaa">
<text x="269.2" y="107.7">2</text>
<text x="269.2" y="105.2">3</text>
<text x="269.2" y="102.6">4</text>
<text x="269.2" y="110.2">1</text>
</g>
<g font-size="1.1" fill="#006464">
<text x="224.1" y="78.3" transform="rotate(-90 224.1 78.3)">ENABLE</text>
<text x="224.1" y="132.9" transform="rotate(-90 224.1 132.9)">ENABLE</text>
</g>
</svg>
